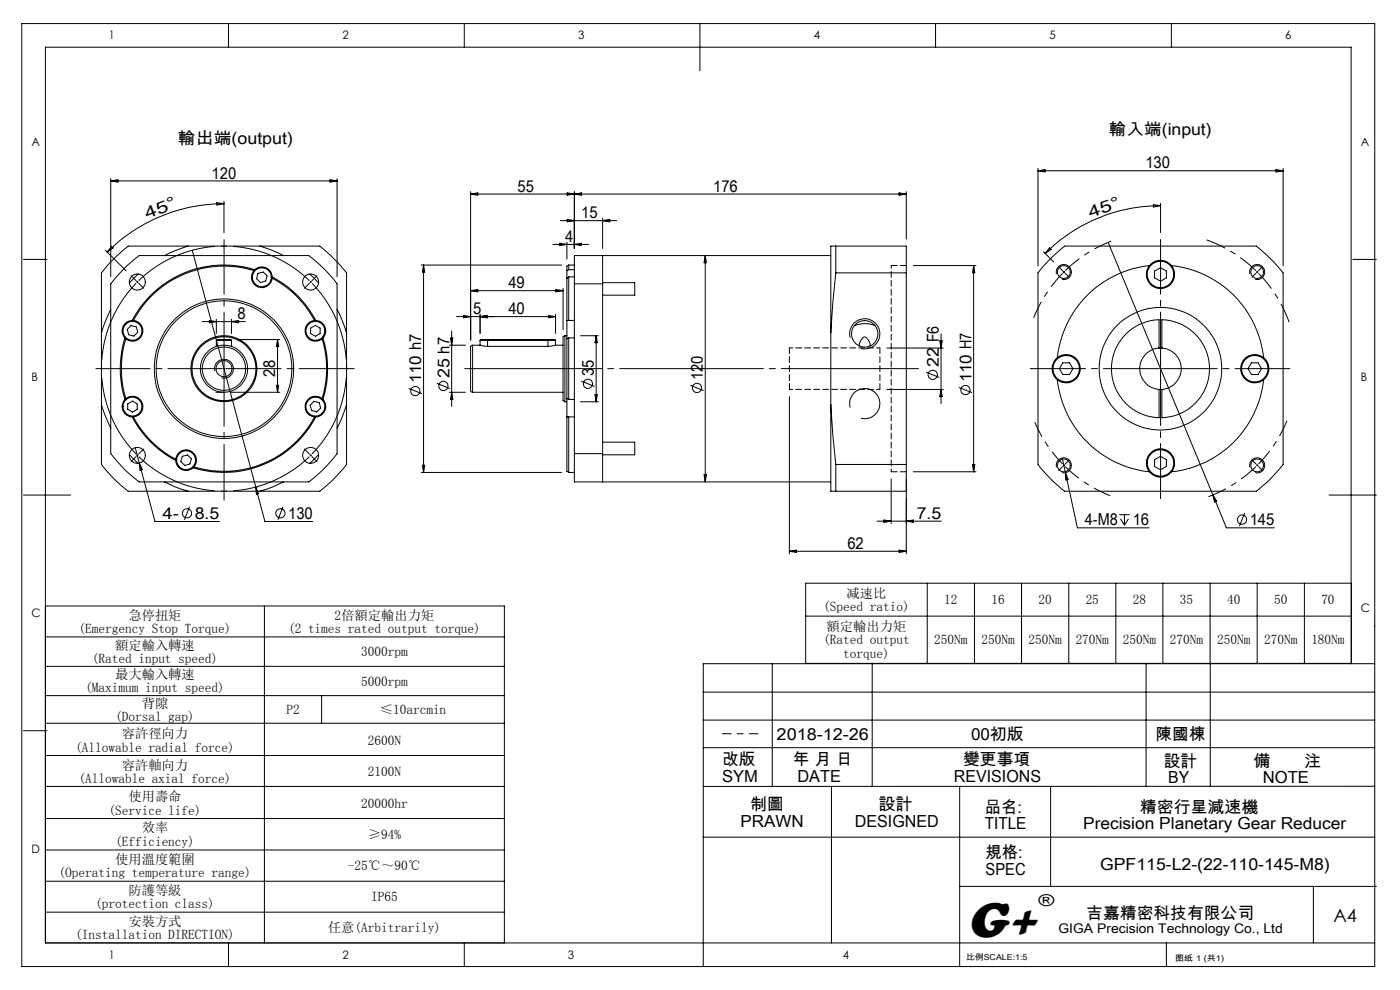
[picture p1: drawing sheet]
<svg xmlns="http://www.w3.org/2000/svg" width="297mm" height="210mm" viewBox="0 0 297 210" stroke-linecap="round" stroke-linejoin="round" font-family="sans-serif">
<g fill="none" stroke="#000" stroke-width=".21">
<path d="M4.6 5h287v200h-287zM48.5 5v5M98.5 5v5M148.5 5v10M198.5 5v5M248.5 5v5M23.5 37.9v20.8M23.5 38.4h48M23.5 38.4l1.5-.3v.5zM70 38.1l1.5 .3-1.5 .2zM71.5 37.9v20.8M220.2 35.7v20.7"/>
<path d="M220.2 36.2h52M220.2 36.2l1.5-.2v.5zM270.7 36l1.5 .2-1.5 .3zM272.2 35.7v20.7M5 55h5M22.4 53.1l4.3 4.3M23.7 52.2l.3 .4-1.2 .9zM26.3 57l3.2-2.8h36a30.2 30.2 0 0 1 6 6v36a30.2 30.2 0 0 1-6 6h-36a29.2 29.2 0 0 1-6-6v-36zM29 59.7l.3 .3M29.3 59.7l-.3 .3M29.3 58.1l-1.9 1.9M39.9 52.2h-12.7a32.5 32.5 0 0 0-5.7 5.7v12.7"/>
<path d="M39.9 52.2l-2.7 1-2.3 1M39.9 52.2h15.2M40.8 53.1l13.5 50.2M46 43l1.5 .2-1.5 .3zM47.5 43.2a35.1 35.1 0 0 0-24.7 10.3M47.5 42.7v6.7M53.9 57.4a21.8 21.8 0 0 0-25.6 10.6M53.9 57.4a2.21 2.21 0 0 0 .8 3.5 2.21 2.21 0 0 0 3-1.9M54 57.2a22 22 0 0 0-26 10.8M54 57.2a2.21 2.21 0 0 1 2.4-.4 2.21 2.21 0 0 1 1.3 1.9M54 57.2l-.1 .2M54.7 58l1.1-.3 .9 .8-.3 1.1-1.2 .3-.8-.8z"/>
<path d="M55.1 52.2l2.8 1 2.2 1M55.1 52.2h12.7a36 36 0 0 1 5.7 5.7v12.7M57.7 59a22 22 0 0 1 9 9M57.7 58.7a21.9 21.9 0 0 1 9.3 9.3M57.7 58.7v.3M65.7 58.1l1.9 1.9M89.4 56.2h29.7M89.9 56.2v44M89.9 56.2l.2 1.5h-.5zM99.8 40.7v31.4M99.8 41.2l1.6-.3v.5zM117.3 51.8h7.5"/>
<path d="M118.7 51.6l1.6 .2-1.6 .3zM118.9 46.8h11.9M120.3 51.4v3.6M120.3 59v9M120.3 57.4v1.6M120.3 40.9v.5l3.1-.5v.5zM120.3 46.5l1.5 .3-1.5 .3zM120.7 58.7v9.3M120.7 56.2v1M120.7 56.2l-.4 .2v1M120.7 56.2h1.1M120.7 58.7l-.4 .3"/>
<path d="M120.7 58.7h1.1M120.7 57.2l-.4 .2M120.7 57.2h1.1M121.8 40.7v12M121.8 51.8l1.6-.2v.5zM127.8 46.3v6.4M127.8 46.8l1.6-.3v.6zM127.8 60h6.9v2.6h-6.9M127.8 54.2v6M149.6 54.2v48M149.6 54.2l.3 1.5h-.5zM176.2 54.2h-54.4v6"/>
<path d="M177.3 57.9l-1.1 12.7M177.3 52.2v5.7M177.3 52.2h15v5.7M177.3 52.2h-1.1v18.4M177.3 57.9h15M190.7 40.9l1.6 .3-1.6 .2zM192.3 40.7v10M192.3 41.2h-92.5M192.3 57.9v40.6M193.7 56.3h13.3M206.6 56.3v43.8M206.6 56.3l.2 1.5h-.5z"/>
<path d="M221.4 53.4l2.1 2.2M222.6 52.6l.4 .3-1.3 .9zM222.8 54.9l3-2.7h40.7a36 36 0 0 1 5.7 5.7v40.6a32.5 32.5 0 0 1-5.7 5.7h-40.7a30.7 30.7 0 0 1-5.6-5.7v-40.6zM224.1 58.1a1.6 1.6 0 0 1 1.4-2 1.6 1.6 0 0 1 1.8 1.7 1.6 1.6 0 0 1-2 1.5M225.5 57.6l.3 .2M225.8 57.6l-.3 .2M235.1 51.4l22.2 53.6M243.8 56.3a3 3 0 0 1 4.7 0M243.8 56.3a22.1 22.1 0 0 0-19.5 19.6M243.8 56.3a3 3 0 0 0 .3 4.1 3 3 0 0 0 4.1 0 3 3 0 0 0 .3-4.1M244.7 43.4l1.5 .2-1.5 .3zM244.9 57.5l1.3-.7 1.2 .7v1.4l-1.2 .7-1.3-.7z"/>
<path d="M246.2 43.6a34.7 34.7 0 0 0-24.5 10.2M246.2 43.1v6.2M248.5 56.3a22 22 0 0 1 19.6 19.6M265.1 58.1a1.6 1.6 0 0 1 1.5-2 1.6 1.6 0 0 1 1.7 1.8 1.6 1.6 0 0 1-2 1.4M287 55h5M21.5 70.6v15.3M23.5 65.6l-1.6 3.6-.4 1.4M26.5 71.7a22.1 22.1 0 0 0 0 13M26.5 71.7l.2 .2M26.7 71.9a21.6 21.6 0 0 0 0 12.7M27.8 69.1l1.1 .2 .3 1.2-.8 .8-1.1-.3-.3-1.1zM28 68a2.21 2.21 0 0 0-1.9 1.3 2.21 2.21 0 0 0 .4 2.4"/>
<path d="M28 68h.3M28.3 68a2.2 2.2 0 0 1 1.8 3 2.2 2.2 0 0 1-3.4 .9M42.9 68.2h9.2M44.4 68l1.5 .2-1.5 .3zM45.6 78.7a2 2 0 0 1 1.7-2.5 2 2 0 0 1 2.2 2.2 2 2 0 0 1-2.5 1.7M45.9 72.2l.1-.2h3l.1 .2M45.9 72.2h3.2M45.9 67.7v3M45.9 72.2v1.3M49.1 67.7v3M49.1 72.2v1.3M49.1 68.2l1.5-.2v.5z"/>
<path d="M50.4 72h9M58.9 72v11.2M58.9 72l.2 1.5h-.5zM65.9 69.6l1-.6 1 .6v1.2l-1 .5-1-.5zM66.7 68a2.2 2.2 0 0 0-1.8 3 2.2 2.2 0 0 0 3.4 .9M66.7 68h.3M67 68a2.21 2.21 0 0 1 1.9 1.3 2.21 2.21 0 0 1-.4 2.4M68.3 71.9a21.6 21.6 0 0 1 0 12.7M68.5 71.7a22.1 22.1 0 0 1 0 13M68.5 71.7l-.2 .2M71.5 65.6l1.1 2.3 .9 2.7M73.5 70.6v15.3"/>
<path d="M95.3 73.2h3.4M95.6 71.7h.5l-.3 1.5zM95.8 70.2v16M96.8 67.2h21.1M98.4 66.9l1.4 .3-1.4 .2zM99.8 61.7l1.6-.3v.5zM99.8 61.7h19.7M100.3 73.2l-.3 .1-.2 .3v9.2l.2 .3 .3 .1M100.3 73.2v10M100.3 73.2h1.5M101.8 66.7v4M101.8 67.2l1.6-.3v.5z"/>
<path d="M101.8 73.2l1.6 .3M101.8 72.2h1.6M101.8 72.2v1M103.4 72h-1.4l-.2 .2M103.4 72v.2M103.4 72h12.8M103.4 73.5h12.8M103.4 72.2v1.3M103.4 72.2h12.8M116.2 72h1.5l.2 .2M116.2 72v.2M116.2 72.2h1.7"/>
<path d="M116.2 72.2v1.3M116.3 66.9l1.6 .3-1.6 .2zM117.8 73.2l-1.6 .3M117.8 73.2h1.7M117.9 66.7v4M117.9 72.2v1M117.9 61.4l1.6 .3-1.6 .2zM119.5 61.2v8.7M119.8 71.2v14M119.8 71.2l-.3 .2v13.6l.3 .2M119.8 71.2h.5M120.3 71.9v12.7"/>
<path d="M120.3 68v3.9M120.3 68h1.5M120.7 71.7v13M120.7 71.7h1.1M120.7 71.7l-.4 .2M121.8 60.2v36M121.8 60.2h6M123.2 71.2h3.8M126.5 71.2v14M126.5 71.2l.2 1.5h-.5zM127.8 60.2v36M176.2 70.6v15.3"/>
<path d="M180.4 71.6a3.2 3.2 0 0 1 2.8-4 3.2 3.2 0 0 1 3.4 3.5 3.2 3.2 0 0 1-4 2.8M181.3 69a6.1 6.1 0 0 1 4.3 0M182.3 73.4a1.64 1.64 0 0 1 1.3-1.9l.3 .2a2.24 2.24 0 0 1 .7 1.7M188.1 73.8h12M196.5 78.9l2.8 1.2M199.4 72.3h.5l-.3 1.5zM199.6 70.8v14.8M224.3 75.9a3 3 0 0 0 0 4.7M224.3 75.9a3 3 0 0 1 4.1 .3 3 3 0 0 1 0 4.1 3 3 0 0 1-4.1 .3M225.5 77h1.4l.7 1.2-.7 1.2h-1.4l-.7-1.2zM245.9 73.8a4.4 4.4 0 0 0-4.1 4.4 4.4 4.4 0 0 0 4.1 4.4M245.9 73.8v-6a10.4 10.4 0 0 0-10.1 10.4 10.4 10.4 0 0 0 10.1 10.4v-6"/>
<path d="M245.9 73.8h.6M246.5 73.8v-6a10.4 10.4 0 0 1 10.1 10.4 10.4 10.4 0 0 1-10.1 10.4v-6M246.5 73.8a4.4 4.4 0 0 1 4.1 4.4 4.4 4.4 0 0 1-4.1 4.4M265.5 77h1.4l.7 1.2-.7 1.2h-1.4l-.7-1.2zM268.1 75.9a3 3 0 0 1 0 4.7M268.1 75.9a3 3 0 0 0-4.1 .3 3 3 0 0 0 0 4.1 3 3 0 0 0 4.1 .3M21.5 85.9l1 2.6 1 2.3M21.5 85.9v12.6a29.5 29.5 0 0 0 5.7 5.7h12.7M26.5 84.7a2.2 2.2 0 0 0-.4 2.4 2.2 2.2 0 0 0 1.9 1.3M26.7 84.6a2.2 2.2 0 0 1 3.4 .8 2.2 2.2 0 0 1-1.8 3M26.7 84.6l-.2 .1M27.1 85.7l1-.6 1 .6v1.1l-1 .6-1-.6z"/>
<path d="M27.4 96.4l1.9 1.9M28 88.4a21.9 21.9 0 0 0 9.3 9.3M28 88.4h.3M28.3 88.4a21.3 21.3 0 0 0 9 9M28.7 95l4.2 15.6h13.6M29.6 98.2l.6 1.4-.5 .2zM37.3 97.4a2.21 2.21 0 0 1 3-1.8 2.21 2.21 0 0 1 .9 3.5M37.3 97.7a2.2 2.2 0 0 0 1.3 2 2.2 2.2 0 0 0 2.4-.5M37.3 97.4v.3M38.7 96.8l1.1-.3 .8 .8-.3 1.1-1.1 .3-.9-.8zM41.2 99.1l-.2 .1M45.8 83.2h1.7"/>
<path d="M49 83.2h10.4M58.6 81.7h.5l-.2 1.5zM66.6 85.1l1.1 .3 .3 1.2-.8 .8-1.1-.3-.3-1.1zM66.7 88.4a21.9 21.9 0 0 1-25.5 10.7M66.7 88.4h.3M67 88.4a22.1 22.1 0 0 1-26 10.8M67.6 96.4l-1.9 1.9M68.3 84.6a2.2 2.2 0 0 0-3.4 .8 2.2 2.2 0 0 0 1.8 3M68.3 84.6l.2 .1M68.5 84.7a2.2 2.2 0 0 1 .4 2.4 2.2 2.2 0 0 1-1.9 1.3M73.5 85.9l-.9 2.6-1.1 2.3M73.5 85.9v12.6a32.5 32.5 0 0 1-5.7 5.7h-12.7"/>
<path d="M86.7 82.4l2.8 1.1M89.6 98.7h.5l-.2 1.5zM92.7 81.3l2.8 1.1M95.3 83.2h3.4M95.8 83.2l.3 1.5h-.5zM100.3 83.2h19.2M119.8 85.2h.5M120.3 84.6v3.8M120.3 88.4v11.6l.4 .2M120.3 84.6l.4 .1M120.3 88.4h1.5M120.7 88.4v11.8"/>
<path d="M120.7 84.7h1.1M121.8 96.2v6h54.4M121.8 96.2h6M123.2 85.2h3.8M123.3 80.8l2.8 1.2M126.2 83.7h.5l-.2 1.5zM127.8 93.8h6.9v2.7h-6.9M127.8 96.2v6M146.5 81.7l2.8 1.2M167.5 84.1v33.4M176.2 85.9l.5 6.3 .6 6.3M176.2 85.9v18.3h1.1"/>
<path d="M177.3 98.5v5.7M177.3 98.5h15M180.4 86.5a3.2 3.2 0 0 1 2.8-4.1 3.2 3.2 0 0 1 3.4 3.5 3.2 3.2 0 0 1-4 2.8M188.1 82.6h12M192.3 98.5v5.7h-15M199.6 82.6l.3 1.5h-.5zM203.4 82.2l2.8 1.1M206.3 98.6h.5l-.2 1.5zM224.1 99.1a1.59 1.59 0 0 1 1.4-2 1.59 1.59 0 0 1 1.7 1.7 1.59 1.59 0 0 1-1.9 1.5M224.3 80.6a22.1 22.1 0 0 0 19.5 19.5M225.4 97.1l.6 3.2M244.9 97.5l1.3-.7 1.2 .7v1.4l-1.2 .8-1.3-.8z"/>
<path d="M245.9 82.6h.6M265.1 99.1a1.59 1.59 0 0 1 1.4-2 1.59 1.59 0 0 1 1.8 1.8 1.59 1.59 0 0 1-2 1.4M268.1 80.6a22 22 0 0 1-19.6 19.5M5 105h10M34.9 102.2l2.3 1.1 2.7 .9M39.9 104.2h15.2M40.2 107.5l-1.1 2.8M54.3 103.3l1.9 7.3h10.2M54.3 103.3l.6 1.4-.5 .1zM60 107.5l-1.1 2.8M60.1 102.2l-2.2 1.1-2.8 .9M89.4 100.2h29.7"/>
<path d="M120.7 100.2h1.1M149.4 100.7h.5l-.3 1.5zM167.5 116.9h24.8M167.5 116.9l1.4-.2v.5zM186.1 110.6h13.6M187.5 110.3l1.6 .3-1.6 .2zM189.1 101.6v9.4M190.7 116.7l1.6 .2-1.6 .3zM192.3 101.6v15.9M192.3 110.6l1.4-.3v.5zM193.7 100.1h13.3M226 100.3l2.6 11.7h15.2"/>
<path d="M226 100.3l.6 1.4-.5 .1zM237.5 109.2h2.2M237.7 110.1l.8 1.3M238.5 109.2v2.2M239.4 110.1l-.9 1.3M243.8 100.1a2.99 2.99 0 0 0 4.7 0M243.8 100.1a3 3 0 0 1 .3-4.1 3 3 0 0 1 4.1 0 3 3 0 0 1 .3 4.1M257.3 105l2.9 7h10.1M257.3 105l.8 1.3-.5 .2zM264.1 108.8l-1.2 2.8M282 105h10M9.6 135.1h97.4"/>
<path d="M9.6 128.5h97.4v71.5M56.1 128.5v71.5M170.9 123.7h115.8v17h-115.8zM170.9 130.7h115.8M196.7 123.7v17M206.7 123.7v17M216.7 123.7v17M226.7 123.7v17M236.7 123.7v17M246.7 123.7v17M256.7 123.7v17M266.7 123.7v17"/>
<path d="M276.7 123.7v17M5 155h5M9.6 141.3h97.4M9.6 147.6h97.4M9.6 153.4h97.4M68.2 147.6v5.8M149.2 152.7h142.4M149.2 146.8h142.4M149.2 158.6h142.4M163.8 140.8v26M185 140.8v26M243.1 140.8v26"/>
<path d="M256.8 140.8v26M286.6 140.8v-130.8h-277v190h282M291.6 140.8h-142.4v64.2M9.6 160.3h97.4M9.6 166.8h97.4M9.6 173.6h97.4M149.2 177.6h142.4M176.4 166.8v33.2M203.6 166.8v38.2M222.9 166.8v21.2M291.6 166.8h-142.4M9.6 180.3h97.4"/>
<path d="M9.6 186.9h97.4M9.6 193.5h97.4M203.6 188h88.4M278.6 188v12M48.5 200v5M98.5 200v5M247.4 200v5"/>
<circle cx="29.1" cy="59.8" r="1.7"/>
<circle cx="55.6" cy="58.8" r="2"/>
<circle cx="65.9" cy="59.8" r="1.7"/>
<circle cx="225.7" cy="57.7" r="1.35"/>
<circle cx="246.2" cy="58.2" r="2.79"/>
<circle cx="266.7" cy="57.7" r="1.34"/>
<circle cx="28.1" cy="70.2" r="2"/>
<circle cx="47.5" cy="78.2" r="4.6"/>
<circle cx="47.5" cy="78.2" r="14.8"/>
<circle cx="47.5" cy="78.2" r="7"/>
<circle cx="47.5" cy="78.2" r="14.4"/>
<circle cx="47.5" cy="78.2" r="6.8"/>
<circle cx="47.5" cy="78.2" r="1.69"/>
<circle cx="47.5" cy="78.2" r="5"/>
<circle cx="66.9" cy="70.2" r="2.01"/>
<circle cx="183.4" cy="70.8" r="2.8"/>
<circle cx="197.9" cy="79.5" r=".99"/>
<circle cx="226.2" cy="78.2" r="2.79"/>
<circle cx="246.2" cy="78.2" r="13"/>
<circle cx="266.2" cy="78.2" r="2.79"/>
<circle cx="28.1" cy="86.2" r="2"/>
<circle cx="29.1" cy="96.6" r="1.69"/>
<circle cx="39.5" cy="97.6" r="1.99"/>
<circle cx="65.9" cy="96.6" r="1.69"/>
<circle cx="66.9" cy="86.2" r="2"/>
<circle cx="88.1" cy="83" r=".98"/>
<circle cx="94.1" cy="81.9" r=".98"/>
<circle cx="124.7" cy="81.4" r=".98"/>
<circle cx="147.9" cy="82.3" r=".98"/>
<circle cx="204.8" cy="82.7" r=".98"/>
<circle cx="225.7" cy="98.7" r="1.36"/>
<circle cx="246.2" cy="98.2" r="2.79"/>
<circle cx="266.7" cy="98.7" r="1.35"/>
<circle cx="39.7" cy="108.9" r=".98"/>
<circle cx="59.5" cy="108.9" r=".98"/>
<circle cx="263.5" cy="110.2" r=".97"/>
</g>
<path d="M225.4 58a29 29 0 0 0-6.1 9.4M226 99a29 29 0 0 0 9.5 6.2" fill="none" stroke="#000" stroke-width=".21" stroke-dasharray="30.5 1.3 1.3 1.3" stroke-dashoffset="26.7" stroke-linecap="butt"/>
<path d="M226 57.4a29 29 0 0 1 9.7-6.3" fill="none" stroke="#000" stroke-width=".21" stroke-dasharray="30.5 1.3 1.3 1.3" stroke-dashoffset="26.5" stroke-linecap="butt"/>
<path d="M65.9 59.8l-.1-.1M65.9 59.8l.2 .2M266.7 57.7l-.1-.2M266.7 57.7l.2 .1M29.1 96.6l.2 .1M29.1 96.6l-.1-.2M65.9 96.6l.2-.2M65.9 96.6l-.1 .1M225.7 98.7l.1 .1M225.7 98.7l-.1-.1M266.7 98.7l.2-.1M266.7 98.7l-.1 .1" fill="none" stroke="#000" stroke-width=".21" stroke-dasharray="30.5 1.3 1.3 1.3" stroke-linecap="butt"/>
<path d="M266.4 57.4a29 29 0 0 0-10.4-6.5M267 58a29 29 0 0 1 6.5 10.3" fill="none" stroke="#000" stroke-width=".21" stroke-dasharray="30.5 1.3 1.3 1.3" stroke-dashoffset="26.2" stroke-linecap="butt"/>
<path d="M267 98.4a29 29 0 0 0 6-9.1" fill="none" stroke="#000" stroke-width=".21" stroke-dasharray="30.5 1.3 1.3 1.3" stroke-dashoffset="26.9" stroke-linecap="butt"/>
<path d="M266.4 99a29 29 0 0 1-10 6.4" fill="none" stroke="#000" stroke-width=".21" stroke-dasharray="30.5 1.3 1.3 1.3" stroke-dashoffset="26.4" stroke-linecap="butt"/>
<path d="M225.4 98.4a29 29 0 0 1-5.9-8.9" fill="none" stroke="#000" stroke-width=".21" stroke-dasharray="30.5 1.3 1.3 1.3" stroke-dashoffset="27" stroke-linecap="butt"/>
<path d="M65.6 59.5a26 26 0 0 0-36.2 0M28.9 60.1a26 26 0 0 0 0 36.2M29.4 96.9a26 26 0 0 0 36.2 0M66.2 96.3a26 26 0 0 0 0-36.2" fill="none" stroke="#000" stroke-width=".21" stroke-dasharray="30.5 1.3 1.3 1.3" stroke-dashoffset="12.4" stroke-linecap="butt"/>
<path d="M98.6 78.2h96.2" fill="none" stroke="#000" stroke-width=".21" stroke-dasharray="30.5 1.3 1.3 1.3" stroke-dashoffset="1.4"/>
<path d="M153.3 155.6h7.5" fill="none" stroke="#000" stroke-width=".21" stroke-dasharray="30.5 1.3 1.3 1.3" stroke-dashoffset="28.6"/>
<path d="M192.3 56.3h-3.2M167.5 82.6v-8.8M186.7 82.6v-8.8M189.1 100.1h3.2" fill="none" stroke="#000" stroke-width=".21" stroke-dasharray="1.3 .6"/>
<path d="M189.1 56.3v43.8" fill="none" stroke="#000" stroke-width=".21" stroke-dasharray="1.3 .6" stroke-dashoffset=".7"/>
<path d="M186.7 73.8h-19.2M167.5 82.6h19.2" fill="none" stroke="#000" stroke-width=".21" stroke-dasharray="1.3 .6" stroke-dashoffset=".6"/>
<g fill="none" stroke="#000" stroke-width=".21" stroke-dasharray="30.5 1.3 1.3 1.3">
<path d="M28.9 59.5l-1.1-1M65.9 59.8l.2-.1M65.9 59.8l-.1 .2M66.2 59.5l1.1-1M225.4 57.4l-.8-.8M226 58l.8 .8M266.4 58l-.8 .8M266.7 57.7l.2-.2M266.7 57.7l-.1 .1M267 57.4l.8-.8M29.4 60.1l1.1 1.1M47.5 78.2v-.2"/>
<path d="M47.5 78.2h-.2M47.5 78.2v.2M47.5 78.2h.2M65.6 60.1l-1 1.1M246.2 78.2v-.2M246.2 78.2h-.2M246.2 78.2v.2M246.2 78.2h.2M28.9 96.9l-1.1 1M29.1 96.6l-.1 .1M29.1 96.6l.2-.2M29.4 96.3l1.1-1.1"/>
<path d="M65.6 96.3l-1-1.1M65.9 96.6l.2 .1M65.9 96.6l-.1-.2M66.2 96.9l1.1 1M225.4 99l-.8 .8M225.7 98.7l-.1 .1M225.7 98.7l.1-.1M226 98.4l.8-.8M266.4 98.4l-.8-.8M266.7 98.7l.2 .1M266.7 98.7l-.1-.1M267 99l.8 .8"/>
</g>
<path d="M47.5 77.8v-27M246.2 77.8v-27M246.6 78.2h27" fill="none" stroke="#000" stroke-width=".21" stroke-dasharray="30.5 1.3 1.3 1.3" stroke-dashoffset="18.9"/>
<path d="M47.9 78.2h27.2M245.8 78.2h-27.2M246.2 78.6v27.2" fill="none" stroke="#000" stroke-width=".21" stroke-dasharray="30.5 1.3 1.3 1.3" stroke-dashoffset="18.8"/>
<path d="M47.1 78.2h-26.8" fill="none" stroke="#000" stroke-width=".21" stroke-dasharray="30.5 1.3 1.3 1.3" stroke-dashoffset="19"/>
<path d="M47.5 78.6v27.5" fill="none" stroke="#000" stroke-width=".21" stroke-dasharray="30.5 1.3 1.3 1.3" stroke-dashoffset="18.6"/>
<text font-size="11" x="205.1" y="198.7">G+</text>
<text font-size="3.9" x="282.9" y="195.5">A4</text>
<g font-size="3.5">
<text x="235.3" y="28.6">輸入端(input)</text>
<text x="37.8" y="30.5">輸出端(output)</text>
<text x="243" y="35.7">130</text>
<text x="44.9" y="37.9">120</text>
<text x="109.8" y="40.6">55</text>
<text x="151.3" y="40.7">176</text>
<text x="31.2" y="46.5" transform="rotate(-22 31.2 46.5)">4 5 °</text>
<text x="123.3" y="46.3">15</text>
<text x="231.3" y="46.2" transform="rotate(-19 231.3 46.2)">4 5 °</text>
<text x="119.9" y="51.3">4</text>
<text x="107.9" y="61.1">49</text>
<text x="50.4" y="67.7">8</text>
<text x="100.4" y="66.7">5</text>
<text x="107.9" y="66.7">40</text>
<text x="199.1" y="77.9" transform="rotate(-90 199.1 77.9)">22</text>
<text x="199.1" y="72.6" transform="rotate(-90 199.1 72.6)">F6</text>
<text x="58.4" y="79.9" transform="rotate(-90 58.4 79.9)">28</text>
<text x="89.4" y="81.3" transform="rotate(-90 89.4 81.3)">110 h7</text>
<text x="95.3" y="80.2" transform="rotate(-90 95.3 80.2)">25 h7</text>
<text x="126" y="79.8" transform="rotate(-90 126 79.8)">35</text>
<text x="149.1" y="80.7" transform="rotate(-90 149.1 80.7)">120</text>
<text x="206.1" y="81.1" transform="rotate(-90 206.1 81.1)">110 H7</text>
<text x="34.5" y="110.1">4-</text>
<text x="41.3" y="110.1">8.5</text>
<text x="61.1" y="110.1">130</text>
<text x="194.5" y="110">7.5</text>
<text x="230.2" y="111.5">4-M8</text>
<text x="240.3" y="111.5">16</text>
<text x="265.1" y="111.5">145</text>
<text x="179.8" y="116.4">62</text>
<text x="164.8" y="157">2018-12-26</text>
<text x="206" y="157">00初版</text>
<text x="245.2" y="157">陳國棟</text>
<text x="153.2" y="162.3">改版</text>
<text x="153.2" y="165.8">SYM</text>
<text x="168.2" y="162.3">年 月 日</text>
<text x="169.2" y="165.8">DATE</text>
<text x="202.4" y="165.8">REVISIONS</text>
<text x="204.3" y="162.3">變更事項</text>
<text x="246.9" y="162.6">設計</text>
<text x="247.9" y="166.1">BY</text>
<text x="265.9" y="162.6">備</text>
<text x="267.9" y="166.1">NOTE</text>
<text x="276.6" y="162.6">注</text>
<text x="159.1" y="171.9">制圖</text>
<text x="186.4" y="171.9">設計</text>
<text x="208.9" y="172.4">品名:</text>
<text x="241.8" y="172.4">精密行星減速機</text>
<text x="157.1" y="175.4">PRAWN</text>
<text x="181.3" y="175.4">DESIGNED</text>
<text x="208.9" y="175.9">TITLE</text>
<text x="229.8" y="175.9">Precision Planetary Gear Reducer</text>
<text x="209.1" y="182.1">規格:</text>
<text x="209.1" y="185.6">SPEC</text>
<text x="233.4" y="184.5">GPF115-L2-(22-110-145-M8)</text>
<text x="220.3" y="192.2">®</text>
<text x="230.5" y="194.8">吉嘉精密科技有限公司</text>
</g>
<g font-size="2.8">
<text x="27.2" y="131.4">急停扭矩</text>
<text x="71" y="131.4">2倍額定輸出力矩</text>
<text x="174.7" y="129.6">(Speed ratio)</text>
<text x="179.6" y="126.8">减速比</text>
<text x="200.3" y="128.2">12</text>
<text x="210.3" y="128.2">16</text>
<text x="220.3" y="128.2">20</text>
<text x="230.3" y="128.2">25</text>
<text x="240.3" y="128.2">28</text>
<text x="250.3" y="128.2">35</text>
<text x="260.3" y="128.2">40</text>
<text x="270.3" y="128.2">50</text>
<text x="280.3" y="128.2">70</text>
<text x="16.7" y="134.2">(Emergency Stop Torque)</text>
<text x="24.4" y="137.8">額定輸入轉速</text>
<text x="61.1" y="134.2">(2 times rated output torque)</text>
<text x="174.7" y="136.7">(Rated output</text>
<text x="175.4" y="133.9">額定輸出力矩</text>
<text x="198.2" y="136.7">250Nm</text>
<text x="208.2" y="136.7">250Nm</text>
<text x="218.2" y="136.7">250Nm</text>
<text x="228.2" y="136.7">270Nm</text>
<text x="238.2" y="136.7">250Nm</text>
<text x="248.2" y="136.7">270Nm</text>
<text x="258.2" y="136.7">250Nm</text>
<text x="268.2" y="136.7">270Nm</text>
<text x="278.2" y="136.7">180Nm</text>
<text x="19.5" y="140.6">(Rated input speed)</text>
<text x="76.6" y="139.2">3000rpm</text>
<text x="178.9" y="139.5">torque)</text>
<text x="18.1" y="146.9">(Maximum input speed)</text>
<text x="24.4" y="144">最大輸入轉速</text>
<text x="76.6" y="145.5">5000rpm</text>
<text x="24.4" y="152.9">(Dorsal gap)</text>
<text x="30.1" y="150.1">背隙</text>
<text x="60.8" y="151.5">P2</text>
<text x="80.6" y="151.5">≤10arcmin</text>
<text x="16" y="159.4">(Allowable radial force)</text>
<text x="25.8" y="156.6">容許徑向力</text>
<text x="78" y="158">2600N</text>
<text x="16.7" y="166.1">(Allowable axial force)</text>
<text x="25.8" y="163.3">容許軸向力</text>
<text x="78" y="164.7">2100N</text>
<text x="23" y="172.8">(Service life)</text>
<text x="27.2" y="170">使用壽命</text>
<text x="76.6" y="171.4">20000hr</text>
<text x="24.4" y="179.4">(Efficiency)</text>
<text x="30.1" y="176.6">效率</text>
<text x="78" y="178">≥94%</text>
<text x="24.4" y="183.2">使用溫度範圍</text>
<text x="73.8" y="184.6">-25℃～90℃</text>
<text x="12.4" y="186">(Operating temperature range)</text>
<text x="27.2" y="189.8">防護等級</text>
<text x="78.7" y="191.2">IP65</text>
<text x="20.2" y="192.6">(protection class)</text>
<text x="27.2" y="196.3">安裝方式</text>
<text x="69.6" y="197.7">任意(Arbitrarily)</text>
<text x="224.5" y="197.8">GIGA Precision Technology Co., Ltd</text>
<text x="16" y="199.2">(Installation DIRECTION)</text>
</g>
<g font-size="2.5">
<text x="23.1" y="8.4">1</text>
<text x="72.7" y="8.4">2</text>
<text x="122.7" y="8.4">3</text>
<text x="172.7" y="8.4">4</text>
<text x="222.7" y="8.4">5</text>
<text x="272.7" y="8.4">6</text>
<text x="6.7" y="30.9">A</text>
<text x="288.7" y="30.9">A</text>
<text x="6.7" y="80.9">B</text>
<text x="288.7" y="80.9">B</text>
<text x="6.7" y="130.9">C</text>
<text x="288.7" y="129.9">C</text>
<text x="6.7" y="180.9">D</text>
<text x="23.1" y="203.4">1</text>
<text x="72.7" y="203.4">2</text>
<text x="120.5" y="203.4">3</text>
<text x="178.8" y="203.4">4</text>
</g>
<g font-size="1.7">
<text x="204.9" y="203.7">比例SCALE:1:5</text>
<text x="249.3" y="203.8">图纸 1 (共1)</text>
</g>
</svg>
